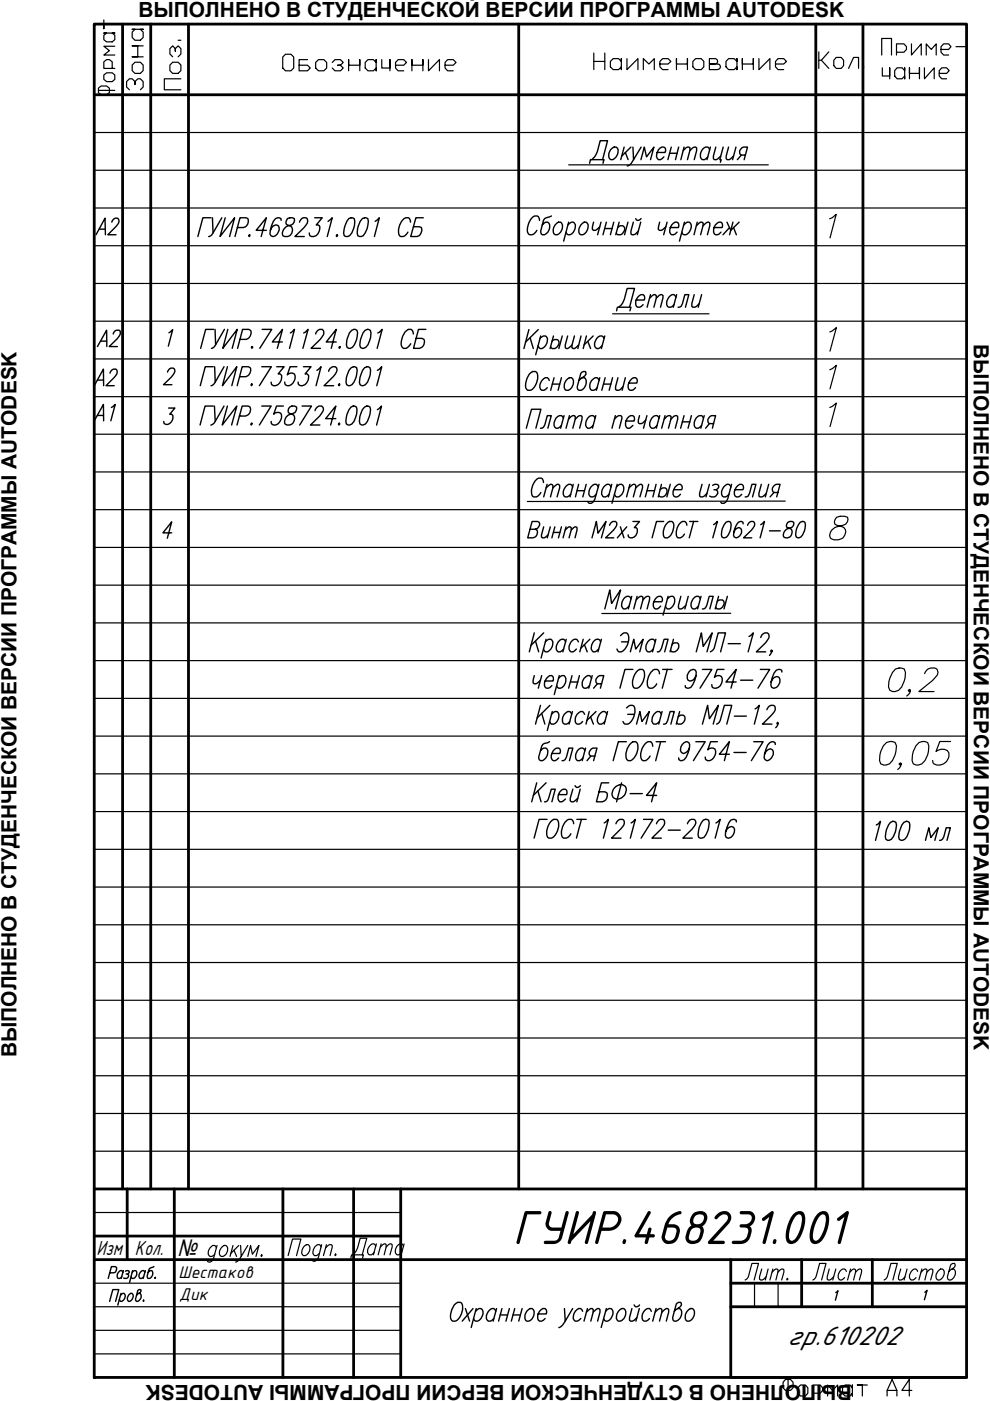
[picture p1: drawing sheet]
<svg xmlns="http://www.w3.org/2000/svg" width="210mm" height="297mm" viewBox="0 0 210 297" stroke-linecap="round" stroke-linejoin="round" font-family="sans-serif">
<!-- layer: 0 -->
<g fill="none" stroke="#000" stroke-width=".59">
<path d="M20 5.1h184.9v286.9h-184.9zM26 5.1v247M32 5.1v247M40 5.1v247M110 5.1v247M173 5.1v247M183 5.1v247M20 20.1h184.9M20 252.1h184.9M27 252.1v15M37 252.1v39.9M60 252.1v39.9"/>
<path d="M75 252.1v39.9M85 252.1v39.9M20 267.1h184.9M20 262.1h65M154.9 267.1v24.9h50M154.9 272.1h50M154.9 277.1h50M170 267.1v10M185 267.1v10"/>
</g>
<g fill="none" stroke="#000" stroke-width=".25">
<path d="M20 5.1v15M40 5.1h70M173 5.1h10M20 28.1h184.9M20 36.1h184.9M120.6 35h42.3M20 44.1h184.9M20 52.1h184.9M175.9 46.4l.5-.2 .9-.7-1.3 4.9M20 60.1h184.9M20 68.1h184.9M20 76.1h184.9"/>
<path d="M129.9 66.5h20.4M175.9 70.4l1.4-.9-1.3 5M175.9 78.4l1.4-.9-1.3 5M20 84.1h184.9M20 92.1h184.9M175.9 86.4l1.4-.9-1.3 5M20 100.1h184.9M20 108.1h184.9M20 116.1h184.9M166.5 106.2l-54.7 .1M177.4 109.7l-.5 .9 .1 .5 1.9 .7a1.62 1.62 0 0 1-1.2 2.7h-.9l-.6-.3a1.81 1.81 0 0 1 1.6-2.6l1-.2a1.29 1.29 0 0 0 .9-1.7l-.6-.2h-1zM20 124.1h184.9"/>
<path d="M20 132.1h184.9M154.9 130l-27.3 .1M20 140.1h184.9M20 148.1h184.9M20 156.1h184.9M20 164.1h184.9M20 172.1h184.9M20 180.1h184.9M20 188.1h184.9M20 196.1h184.9M20 204.1h184.9M20 212.1h184.9"/>
<path d="M20 220.1h184.9M20 228.1h184.9M20 236.1h184.9M20 257.1h65M20 244.1h184.9M20 262.1h65M20 267.1h65M20 277.1h65M20 272.1h65M160 272.1v5M165 272.1v5M20 282.1h65"/>
<path d="M20 287h65M20 292h184.9"/>
</g>
<g fill="none" stroke="#000" stroke-width=".3">
<path d="M125 34.6l.2-.7h2.9l-.3 .7M125.5 33.9a5.4 5.4 0 0 0 1.8-4.1h1.5l-1 4.1M129.5 31.7l.7-.5h.4a1.1 1.1 0 0 1 .3 1.5 1.48 1.48 0 0 1-1.4 1.2 1.39 1.39 0 0 1 0-2.2zM132.3 31.2l-.7 2.7M132.6 32.3l.6 1.6M133.8 31.2l-2 1.9M134.2 31.2l.1 2.7 1.6-2.7M134.3 33.9a1.64 1.64 0 0 1-1.3 1.3M135.9 33.9l.7-2.7 .5 2.1 1.5-2.1-.7 2.7M139.3 32.3h1.7a.71 .71 0 0 0 .1-.8 .71 .71 0 0 0-.8-.3 1.85 1.85 0 0 0-.9 2.4l.2 .3h.4l.8-.6M142 32.5h1.6M142.3 31.2l-.7 2.7"/>
<path d="M143.9 31.2l-.7 2.7M144.9 31.9l.9-.7 .5 .2-.5 2.5M145 31.2l-.6 2.7M146.3 31.9l.9-.7 .5 .2v.5l-.5 2M150.5 31.7l-.4-.5a1.6 1.6 0 0 0-1.4 1 1.6 1.6 0 0 0 .2 1.7h.5l.7-.6M150.6 31.2l-.7 2.7M151.8 31.2l-.5 1.9v.5l.2 .3h.4l.9-.8M153.3 31.2l-.7 2.7h.3l-.2 .5M154.5 31.2l-.5 1.9v.5l.2 .3h.4l.9-.8M156 31.2l-.7 2.7M157.2 32.9l-.9 1M158 32.9h-.8a.95 .95 0 0 1-.4-1 .95 .95 0 0 1 .8-.7h.9l-.7 2.7"/>
<path d="M44.7 46.2h-1.7l-1 4M45 46.2l.2 3.2M47 46.2l-1.8 3.2a1.14 1.14 0 0 1-1 .8M47.8 46.2l-1.1 4 3-4-1 4M50.3 48.2h1.3a1.37 1.37 0 0 0 .9-1.9l-.3-.1h-1.3l-1.1 4M52.7 50l.2-.2 .1 .2-.2 .2zM56.5 48.8h-2.2l2.2-2.6-1.1 4M59.6 46.7v-.4l-.4-.1-.8 .1a5.6 5.6 0 0 0-1.2 3.3l.2 .4 .4 .2a1.6 1.6 0 0 0 1.2-2.3 .94 .94 0 0 0-1.4 .3l-.3 .6M61 46.3a.88 .88 0 0 0-.1 1.4 1.26 1.26 0 0 1 1.1 1.5 1.26 1.26 0 0 1-1.6 1l-.4-.2a1.78 1.78 0 0 1 1.8-2.3 1.12 1.12 0 0 0 .6-1.4l-.4-.1zM63.5 47.1v-.2a1.03 1.03 0 0 1 1.6-.6 1.16 1.16 0 0 1-.2 1.4l-2.4 2.5h2M66.7 46.2h1.6l-1.2 1.5h.4l.2 .2a1.57 1.57 0 0 1-.3 1.7 1.57 1.57 0 0 1-1.7 .4l-.1-.6M69.6 46.9l.8-.7-1 4"/>
<path d="M71.3 50l.2-.2 .1 .2-.2 .2zM74 46.3l.5-.1 .6 .1a4.1 4.1 0 0 1-1 3.7l-.4 .2-.7-.2a4.5 4.5 0 0 1 1-3.7zM76.8 46.3l.5-.1 .7 .1a4.5 4.5 0 0 1-1 3.7l-.5 .2-.6-.2a4.1 4.1 0 0 1 .9-3.7zM79.5 46.9l.9-.7-1 4M87 47.1l-.2-.8-.2-.1a1.9 1.9 0 0 0-1.8 1.5 2.1 2.1 0 0 0 .2 2.5 1.41 1.41 0 0 0 1.5-1M89.7 46.2h-1.5l-1.1 4h1.3a1.44 1.44 0 0 0 .9-2l-.4-.1h-1.2M114.4 46.7l-.2-.7a1.26 1.26 0 0 0-1.8 .7 3 3 0 0 0-.3 2.9 1.17 1.17 0 0 0 1.7-.8M116.9 45.8l-1.4 .5-.3 .4-.6 2.3 .2 .6 .2 .2a1.6 1.6 0 0 0 1.4-1 1.6 1.6 0 0 0-.3-1.7h-.4l-.7 .6M118.1 47.3l.3-.2h.5a1.63 1.63 0 0 1-1.2 2.7 1.61 1.61 0 0 1 .4-2.5zM120.4 47.7l.8-.6h.4a1.13 1.13 0 0 1 .3 1.5 1.19 1.19 0 0 1-1.7 1l-.2-.4M120.6 47.1l-1.1 4M123.5 47.3l.4-.2h.4a1.13 1.13 0 0 1 .3 1.5 1.19 1.19 0 0 1-1.7 1 1.79 1.79 0 0 1 .6-2.3z"/>
<path d="M125.9 47.1l-.3 1v.5l.2 .2h.4l1-.7M127.4 47.1l-.7 2.7M128.2 48.5h1.6M128.6 47.1l-.8 2.7M130.1 47.1l-.7 2.7M131 48.2a.83 .83 0 0 1 1.4 0 1.18 1.18 0 0 1-.4 1.2 1.18 1.18 0 0 1-1.2 .2l-.1-.2M131.3 47.1l-.7 2.7M133.1 47.1l-.7 2.7M134.3 47.1l-.5 1.9v.6l.2 .2h.4l.9-.8M134.8 46.3l.1 .3a.67 .67 0 0 0 1-.3M135.8 47.1l-.7 2.7M139.9 47.1l-.3 1.5 .2 .2h.5l.9-.7"/>
<path d="M141.4 47.1l-.7 2.7M142.1 48.2h1.7a.71 .71 0 0 0 0-.9 .71 .71 0 0 0-1 0 1.85 1.85 0 0 0-.6 2.3l.2 .2h.4l.8-.6M145 47.7l.7-.6h.4a1.64 1.64 0 0 1-.7 2.7h-.4l-.4-.6M145.1 47.1l-1 4M147.7 47.9l.8-.8h.3l.3 .2-.6 2.5M147.8 47.1l-.6 2.7M149.1 47.9l.9-.8h.3l.2 .2v.6l-.5 1.9M151.4 48.2h1.7a.89 .89 0 0 0-.2-1.1 1.6 1.6 0 0 0-1.5 1 1.6 1.6 0 0 0 .3 1.7h.4l.8-.6M154.1 47.1l.8 1.7 1.8-1.7M154.7 48.2l-1.4 1.6M155.4 47.1l-.7 2.7M155.5 48.2l.6 1.6"/>
<path d="M35.5 78.9l.1-.2a.82 .82 0 0 1 .6-.6 .82 .82 0 0 1 .8 .3 1.78 1.78 0 0 1-.6 1.5l-1.7 1.7h1.7M35.8 70.6l.8-.7-.9 3.5M45.3 69.8h-1.7l-1.1 4.1M45.6 69.8l.1 3.3M47.6 69.8l-2.1 3.7-.7 .4M48.3 69.8l-1.1 4.1 3.1-4.1-1.1 4.1M50.9 72h1.3a1.44 1.44 0 0 0 .9-2l-.4-.2h-1.3l-1 4.1M53.3 73.6l.2-.1 .1 .1-.2 .3zM55.6 69.8h2l-2.5 4.1M59.9 72.5h-2.2l2.2-2.7-1.1 4.1M61.6 70.6l.8-.8-1 4.1M64.4 70.6l.9-.8-1.1 4.1"/>
<path d="M66.9 70.8l.1-.2a1.05 1.05 0 0 1 1.5-.6 1.11 1.11 0 0 1-.2 1.4l-2.3 2.5h1.9M71.3 72.5h-2.1l2.1-2.7-1.1 4.1M71.8 73.6l.3-.1v.1l-.1 .3zM74.5 70l.5-.2 .7 .2a4.4 4.4 0 0 1-1 3.6l-.4 .3-.7-.3a4 4 0 0 1 .9-3.6zM77.4 70l.5-.2 .6 .2a4 4 0 0 1-.9 3.6l-.5 .3-.7-.3a4.4 4.4 0 0 1 1-3.6zM80.1 70.6l.9-.8-1 4.1M87.6 70.8l-.1-.6-.3-.4a1.9 1.9 0 0 0-1.9 1.6 2.1 2.1 0 0 0 .2 2.5 1.52 1.52 0 0 0 1.6-1M90.3 69.8h-1.6l-1 4.1h1.2a1.37 1.37 0 0 0 1-1.9l-.4-.3h-1.3M112.1 69.9l-1 4M112.4 71.6l.7 2.3M114.1 69.9l-2.7 2.6M114.5 71.8l.7-.6h.5a1.1 1.1 0 0 1 .3 1.6 1.48 1.48 0 0 1-1.5 1.1l-.4-.6"/>
<path d="M114.6 71.2l-1 4M117.1 72.4a.83 .83 0 0 1 1.4 0 1.29 1.29 0 0 1-1.4 1.5l-.3-.4M117.3 71.2l-.7 2.7M119.2 71.2l-.7 2.7M120.4 71.2l-.6 1.9v.6l.3 .2h.3l.9-.8M121.8 71.2l-.6 2.5 .3 .2h.3l.9-.8M123.2 71.2l-.7 2.7M124.3 71.2l-.6 2.7M124.6 72.4l.6 1.5M125.8 71.2l-2 1.9M128.1 71.8l-.5-.6a1.71 1.71 0 0 0-1.3 2.5l.2 .2h.4l.7-.6M128.2 71.2l-.7 2.7"/>
<path d="M35.7 86.5h1.4l-1.1 1.3 .6 .2a1.36 1.36 0 0 1-.3 1.5 1.36 1.36 0 0 1-1.5 .3l-.1-.4M36.4 113h-1.9l1.9-2.4-.9 3.5M115.2 102.3l-.2-.8a1.26 1.26 0 0 0-1.8 .8 2.42 2.42 0 0 0-.1 3.1 1.42 1.42 0 0 0 1.6-1M115.8 103.4l.9-.7 .5 .2v.5l-.5 2M116 102.7l-.7 2.7M117.2 103.4l.9-.7h.3l.3 .2v.5l-.6 2M121.4 103.3l-.4-.6a1.78 1.78 0 0 0-1.4 2.5l.7 .2 .7-.6M121.5 102.7l-.6 2.7M122.3 104h1.6M122.7 102.7l-.7 2.7M124.3 102.7l-.7 2.7M126.8 103.3l-.4-.6a1.71 1.71 0 0 0-1.3 2.5l.2 .2h.4l.7-.6"/>
<path d="M127 102.7l-.8 3a1.15 1.15 0 0 1-1.3 1l-.2-.2M129.5 103.3l-.4-.6a1.73 1.73 0 0 0-1.3 2.5l.2 .2h.4l.8-.6M129.7 102.7l-.7 2.7M130.7 103.3l.7-.6h.4a1.6 1.6 0 0 1 .3 1.7 1.6 1.6 0 0 1-1.4 1l-.4-.6M130.9 102.7l-1.1 4M133.3 103.4l1-.7h.3l.2 .2v.5l-.5 2M133.6 102.7l-.8 2.7M134.8 103.4l.9-.7 .5 .2v.5l-.5 2M137.2 104h1.6M137.5 102.7l-.7 2.7M139.1 102.7l-.7 2.7M140 103.8a.8 .8 0 0 1 1.1-.3 .8 .8 0 0 1 .3 1.1 .95 .95 0 0 1-.8 .7 .95 .95 0 0 1-.9-.3"/>
<path d="M140.3 102.7l-.7 2.7M142.1 102.7l-.7 2.7M142.8 103.8h1.7a.71 .71 0 0 0 .1-.8 .71 .71 0 0 0-.8-.3 1.95 1.95 0 0 0-.9 2.5l.7 .2 .7-.6M148.8 102.7l-.5 1.9v.6l.2 .2h.5l.9-.8M150.4 102.7l-.7 2.7M151.1 102.9l.5-.2h.4l.4 .2a.76 .76 0 0 1-1 .9M151.8 103.8l.3 .4a1.05 1.05 0 0 1-.5 1.1 1.05 1.05 0 0 1-1.1-.1M155 103.3a.71 .71 0 0 0-1.2-.4 1.58 1.58 0 0 0-.4 2.5h.4l.8-.6M155.1 102.7l-.8 3a1.16 1.16 0 0 1-1.3 1l-.2-.2M155.8 103.8h1.7a.71 .71 0 0 0 .1-.8 .71 .71 0 0 0-.8-.3 1.95 1.95 0 0 0-.9 2.5l.6 .2 .8-.6M158 105.4l.6-.2 .8-2.5h.9l-.7 2.7M161.4 102.7l-.5 1.9v.6l.2 .2h.4l1-.8"/>
<path d="M163 102.7l-.7 2.7M164.1 104.4l-.8 1M164.9 104.4h-.8a1 1 0 0 1-.3-1 1 1 0 0 1 .7-.7h.9l-.7 2.7M113.3 134.2l-1.1 4M113.5 135.9l.7 2.3M115.3 134.2l-2.7 2.6M115.6 136.1l.8-.6h.4a1.1 1.1 0 0 1 .3 1.6 1.48 1.48 0 0 1-1.4 1.1l-.5-.6M115.8 135.5l-1.1 4M119.9 136.1l-.4-.6a1.76 1.76 0 0 0-1.4 2.5l.3 .2h.4l.7-.6M120.1 135.5l-.8 2.7M122.6 136.1l-.4-.6a1.69 1.69 0 0 0-1.4 2.5l.3 .2h.4l.7-.6M123.7 135.5l-.8 2.7"/>
<path d="M123.9 136.7l.6 1.5M125.1 135.5l-2 1.9M127.3 136.1l-.4-.6a1.71 1.71 0 0 0-1.3 2.5l.2 .2h.4l.7-.6M127.5 135.5l-.7 2.7M128.2 129.1l1.1-4 .4 2.9 1.9-2.9-1.1 4M131.6 134.8a.97 .97 0 0 1 1.5-.4 3.2 3.2 0 0 1-1.3 3.8h-.6l-.4-.6M131.8 136.1h1.4M133.6 138.2l.8-2.7 .4 2.1 1.6-2.1-.8 2.7M133.8 127l-.5-.6a1.71 1.71 0 0 0-1.3 2.5l.2 .2h.4l.8-.6M133.9 126.4l-.7 2.7M134.9 127.2l.9-.8 .5 .2v.6l-.5 1.9M135.1 126.4l-.7 2.7"/>
<path d="M136.3 127.2l.9-.8 .6 .2-.6 2.5M138.6 127.6h1.7a.71 .71 0 0 0 .1-.8 .71 .71 0 0 0-.7-.4 1.92 1.92 0 0 0-1 2.5l.2 .2h.5l.7-.6M138.9 136.1l-.4-.6a1.6 1.6 0 0 0-1.4 1 1.6 1.6 0 0 0 .3 1.7h.4l.7-.6M139.1 135.5l-.8 2.7M139.4 138.2l.6-.2 .8-2.5h.8l-.7 2.7M141.5 127l.7-.6h.5a1.63 1.63 0 0 1-1.2 2.7l-.4-.6M141.6 126.4l-1 4M142.5 136.7a.76 .76 0 0 1 .9-.4 .76 .76 0 0 1 .5 .8 1.12 1.12 0 0 1-1.7 .9v-.2M142.8 135.5l-.7 2.7M144.4 126.4l-.6 1.9v.6l.3 .2h.4l.9-.8M145.9 126.4l-.7 2.7M147.6 138.2l1.1-4 .4 2.9 1.9-2.9-1.1 4"/>
<path d="M148.5 127l-.4-.6a1.76 1.76 0 0 0-1.4 2.5l.2 .2h.5l.7-.6M148.6 126.4l-.7 2.7M148.9 129.1l.7-.2 .3-.6 .5-1.9h.8l-.7 2.7M150.6 138.2l.8-.8 .9-3.2h1.5l-1 4M152.1 127.6a.79 .79 0 0 1 .9-.4 .79 .79 0 0 1 .5 .8 1.34 1.34 0 0 1-1.4 1.1l-.3-.4M152.4 126.4l-.8 2.7M154.2 126.4l-.7 2.7M154.4 136.5h2.6M158.8 134.9l.9-.7-1.1 4M161.3 135.2a1.09 1.09 0 0 1 1.6-.8 1.11 1.11 0 0 1-.2 1.3l-2.3 2.5h1.9M163.7 138l-.2 .2-.1-.2 .2-.2a1.05 1.05 0 0 1-.4 1.2M113.3 143.2l-.3 1v.6l.2 .2h.5l.9-.8"/>
<path d="M114.6 149.5l-1.1 4M114.9 143.2l-.8 2.7M114.9 151.2l.6 2.3M115.6 144.4h1.7a.73 .73 0 0 0 0-.8 .73 .73 0 0 0-.7-.4 1.95 1.95 0 0 0-1 2.5l.7 .2 .7-.5M116.6 149.5l-2.7 2.7M116.9 151.5l.7-.6h.5a1.63 1.63 0 0 1-1.1 2.6l-.5-.5M117.1 150.9l-1.1 4M118.4 143.8l.7-.6h.5a1.63 1.63 0 0 1-1.2 2.7l-.4-.5M118.6 143.2l-1.1 4.1M120.9 144.6h1.6M121.2 151.5l-.4-.6a1.6 1.6 0 0 0-1.4 .9 1.6 1.6 0 0 0 .3 1.7h.4l.7-.5M121.3 143.2l-.7 2.7"/>
<path d="M121.4 150.9l-.8 2.6M122.9 143.2l-.8 2.7M124 151.5l-.5-.6a1.6 1.6 0 0 0-1.4 .9 1.6 1.6 0 0 0 .3 1.7h.4l.7-.5M124.9 150.9l-.7 2.6M125.2 152l.6 1.5M125.4 143.8l-.4-.6a1.6 1.6 0 0 0-1.4 1 1.6 1.6 0 0 0 .3 1.7h.4l.7-.5M125.6 143.2l-.8 2.7M126.4 150.9l-2 1.9M126.7 145l-.8 .9M127.6 145h-.9a1 1 0 0 1-.3-1 1 1 0 0 1 .7-.8h.9l-.7 2.7M128.7 151.5l-.5-.6a1.73 1.73 0 0 0-1.3 2.5l.2 .1h.4l.7-.5M128.8 150.9l-.7 2.6"/>
<path d="M132.8 150.1a1.09 1.09 0 0 1 1.6-.4 3.2 3.2 0 0 1-1.3 3.8h-.6l-.4-.5M133.1 151.5h1.4M134.2 141.9h-1.7l-1.1 4M135 153.5l.7-2.6 .4 2.1 1.6-2.1-.8 2.6M135.3 142.1l.3-.2h.6a2.42 2.42 0 0 1-.1 3.1 1.26 1.26 0 0 1-1.8 .7 3.2 3.2 0 0 1 1-3.6zM139.8 142.9l-.1-.6-.3-.4a1.42 1.42 0 0 0-1.6 1 2.32 2.32 0 0 0-.1 3 1.41 1.41 0 0 0 1.5-.9M140.2 151.5l-.4-.6a1.73 1.73 0 0 0-1.4 2.5l.2 .1h.5l.7-.5M140.4 150.9l-.7 2.6M140.5 141.9h2M140.7 153.5l.6-.1 .8-2.5h.9l-.8 2.6M141.5 141.9l-1.1 4M143.8 152a.8 .8 0 0 1 1.1-.4 .8 .8 0 0 1 .3 1.2 .95 .95 0 0 1-.8 .7 .95 .95 0 0 1-.9-.4"/>
<path d="M144.1 150.9l-.7 2.6M147.6 143.2a1.19 1.19 0 0 1-1.7 1 1.57 1.57 0 0 1 1.2-2.3l.3 .2a3.8 3.8 0 0 1-.9 3.6l-.8 .2-.4-.2v-.3M148.9 141.9h2l-2.5 4M148.9 153.5l1.1-4 .4 2.9 1.9-2.9-1.1 4M151.9 153.5l.4-.1 .4-.6 .9-3.3h1.6l-1.1 4M153.5 141.9h-1.4l-.6 1.7a.95 .95 0 0 1 1.6 .2 1.58 1.58 0 0 1-.4 1.6 1.58 1.58 0 0 1-1.7 .3l-.1-.6M155.7 151.8h2.5M156.1 144.6h-2.2l2.2-2.7-1.1 4M157 144.2h2.6M160.1 150.3l.9-.8-1.1 4M161.2 141.9h2l-2.5 4M162.6 150.5v-.2a.95 .95 0 0 1 .8-.7 .95 .95 0 0 1 .9 .3 1.64 1.64 0 0 1-.7 1.7l-1.9 1.9h2"/>
<path d="M165 153.4l-.2 .1-.1-.1 .2-.3a1 1 0 0 1-.4 1.2M165.8 142.5l-.1-.4-.3-.2-.8 .2a5.2 5.2 0 0 0-1.2 3.3l.2 .3a1.23 1.23 0 0 0 1.8-1.1l-.2-1a.94 .94 0 0 0-1.4 .4l-.3 .6M23.2 275.9l.7-2.5h1.3l-.7 2.5M23.3 269.9h.8a.76 .76 0 0 0 .6-.6 .76 .76 0 0 0-.3-.8h-.8l-.7 2.5M25.6 274.6l.4-.4h.3a1.05 1.05 0 0 1-.7 1.7l-.3-.4M25.7 274.2l-.7 2.5M26.1 269.8l-.3-.4a.99 .99 0 0 0-.9 .6 .99 .99 0 0 0 .2 1h.5l.2-.3M26.2 269.4l-.5 1.6M26.6 269.5l.3-.1 .5 .1-.1 .5-.5 .1M27.1 270.1l.1 .1a.52 .52 0 0 1-.4 .8h-.6M27.3 274.6l.4-.4h.3a1.05 1.05 0 0 1-.7 1.7 .87 .87 0 0 1 0-1.3zM28 269.8l.5-.4h.2a.93 .93 0 0 1 .2 1.1 .93 .93 0 0 1-1 .5l-.1-.3"/>
<path d="M28.1 269.4l-.6 2.5M29.4 274.2h.3a1.02 1.02 0 0 1 .2 1.1 1.02 1.02 0 0 1-.9 .6l-.3-.5 .5-1.8 .3-.2 .4 .1a.78 .78 0 0 1-.7 .8l-.2 .3M30.4 275.7v.2zM30.7 269.8l-.3-.4a1.03 1.03 0 0 0-.7 1.6h.5l.2-.3M30.8 269.4l-.4 1.6M32.6 268.5l-.6 .3-.4 .3-.4 1.5 .1 .4a.93 .93 0 0 0 1-.5 .93 .93 0 0 0-.2-1.1h-.2l-.5 .4M32.8 271l.1-.2 .1 .2zM96.3 276.7a1.09 1.09 0 0 1 1.6-.4 3.2 3.2 0 0 1-1.3 3.8h-.6a1.3 1.3 0 0 1-.5-1.5l.3-.9zM98.7 277.4l.9 2.7M100.3 277.4l-2.3 2.7M100.8 278l.8-.6h.4a1.64 1.64 0 0 1-.7 2.7h-.5l-.4-.5M101 277.4l-1.1 4.1"/>
<path d="M105.1 278l-.4-.6a1.73 1.73 0 0 0-1.4 2.5l.2 .2h.5l.7-.5M105.3 277.4l-.7 2.7M106 278.8h1.6M106.4 277.4l-.7 2.7M108 277.4l-.7 2.7M108.8 278.8h1.5M109.1 277.4l-.7 2.7M110.7 277.4l-.7 2.7M111.7 278l.7-.6h.4a1.6 1.6 0 0 1 .3 1.7 1.6 1.6 0 0 1-1.4 1 1.38 1.38 0 0 1 0-2.1zM114.1 278.6h1.7a.89 .89 0 0 0-.2-1.2 1.6 1.6 0 0 0-1.4 1 1.6 1.6 0 0 0 .2 1.7h.5l.7-.5M119.7 277.4l.1 2.7 1.6-2.7M123.5 278l-.4-.6a1.71 1.71 0 0 0-1.3 2.5l.2 .2h.4l.7-.5"/>
<path d="M124.3 278.2l1-.8h.3l.2 .3v.5l-.5 1.9M124.5 277.4l-.7 2.7M125.8 278.2l.9-.8 .5 .3v.5l-.5 1.9M128.4 278l.7-.6h.4a1.64 1.64 0 0 1-.7 2.7h-.4l-.4-.5M128.6 277.4l-1.1 4.1M131.1 278l.7-.6h.4a1.6 1.6 0 0 1 .3 1.7 1.6 1.6 0 0 1-1.4 1 1.1 1.1 0 0 1-.3-1.5zM134 277.4l-.5 1.9v.6l.2 .2h.4l.9-.8M134.5 276.7l.3 .4h.3l.5-.4M135.6 277.4l-.8 2.7M138.1 278l-.4-.6a1.6 1.6 0 0 0-1.4 1 1.6 1.6 0 0 0 .3 1.7h.4l.7-.5M138.9 278.2l.9-.8h.3l.2 .3v.5l-.5 1.9M139.1 277.4l-.7 2.7"/>
<path d="M140.3 278.2l1-.8h.3l.2 .3v.5l-.5 1.9M143.7 277.4h.4a1.6 1.6 0 0 1 .3 1.7 1.6 1.6 0 0 1-1.4 1l-.3-.2-.1-.6 .8-2.8 .5-.4h.4l.1 .2a1.34 1.34 0 0 1-1.1 1.4l-.3 .3M145.7 278l.7-.6h.4a1.6 1.6 0 0 1 .3 1.7 1.6 1.6 0 0 1-1.4 1 1.38 1.38 0 0 1 0-2.1zM177.2 274.1l.5-.4-.6 2M196.1 274l.5-.4-.6 2M119.8 280.1a2.06 2.06 0 0 1-1.3 1.4"/>
</g>
<!-- layer: Title -->
<g fill="none" stroke="#000" stroke-width=".25">
<path d="M45.9 264.6l-.4-.5a1.4 1.4 0 0 0-1.2 .8 1.4 1.4 0 0 0 .2 1.5h.4l.7-.5M46 264.1l-.7 2.6a1 1 0 0 1-1.1 .9l-.2-.2M46.9 264.6l.6-.5h.4a1.39 1.39 0 0 1 .2 1.4 1.39 1.39 0 0 1-1.2 .9 1.11 1.11 0 0 1 0-1.8zM49.4 264.1l-.6 2.3M49.6 265.1l.6 1.3M50.6 264.1l-1.7 1.7M51 264.1l.1 2.3 1.4-2.3M51.1 266.4a1.61 1.61 0 0 1-1.1 1.2M52.5 266.4l.6-2.3 .4 1.8 1.4-1.8-.6 2.3M55.3 266.2l.2-.1 .1 .1-.2 .2zM61.1 266.2l.9-3.5h1.8l-.9 3.5M64.3 264.4l.7-.5h.4a1.42 1.42 0 0 1 .2 1.5 1.42 1.42 0 0 1-1.3 .8 .93 .93 0 0 1-.2-1.3z"/>
<path d="M68.1 264.4l-.4-.5a1.5 1.5 0 0 0-1.2 2.2l.6 .1 .6-.5M68.2 263.9l-.7 2.7a1.07 1.07 0 0 1-1.1 .8l-.2-.2M69 264.6l.8-.7 .6 .2-.4 2.1M69.2 263.9l-.6 2.3"/>
</g>
<text font-size="10.9" x="108.7" y="263.8">ГУИР.468231.001</text>
<g font-size="10.1">
<text x="187.3" y="148.9">0,2</text>
<text x="185.2" y="164.4">0,05</text>
</g>
<text font-size="8.4" x="129.5" y="67">Детали</text>
<g font-size="7.9">
<text x="110.4" y="92.1">Плата печатная</text>
<text x="112.9" y="162.6">белая ГОСТ 9754-76</text>
<text x="184.5" y="179.6">100 мл</text>
<text x="73" y="268.1">Дата</text>
</g>
<g font-size="7.5">
<text x="41.3" y="82.9">ГУИР.735312.001</text>
<text x="110.1" y="84">Основание</text>
<text x="41.3" y="91.4">ГУИР.758724.001</text>
<text x="111.5" y="171.1">Клей БФ-4</text>
<text x="112.2" y="178.9">ГОСТ 12172-2016</text>
</g>
<g font-size="7.1">
<text x="58.6" y="16.2">Обозначение</text>
<text x="124.5" y="15.9">Наименование</text>
<text x="172.5" y="15.9">Кол.</text>
<text x="185.6" y="13.1">Приме-</text>
<text x="25.4" y="21.2" transform="rotate(-90 25.4 21.2)">Формат</text>
<text x="31.4" y="20.1" transform="rotate(-90 31.4 20.1)">Зона</text>
<text x="39.2" y="20.1" transform="rotate(-90 39.2 20.1)">Поз.</text>
<text x="19" y="51.2">А2</text>
<text x="19.4" y="74.8">А2</text>
<text x="18.7" y="82.9">А2</text>
<text x="110.8" y="115.4">Винт М2x3 ГОСТ 10621-80</text>
<text x="156.6" y="272.7">Лит.</text>
<text x="171.1" y="272.7">Лист</text>
<text x="186.3" y="272.7">Листов</text>
</g>
<g font-size="6.6">
<text x="18.7" y="90.3">А1</text>
<text x="164.7" y="297">Формат А4</text>
</g>
<text font-size="6.2" x="166.9" y="285.3">гр.610202</text>
<text font-size="5.7" x="185.9" y="18">чание</text>
<text font-size="5.1" x="37.6" y="266.4">№</text>
<g font-size="4.8">
<text x="20.4" y="266.1">Изм</text>
<text x="28.6" y="266.1">Кол.</text>
</g>
<g font-size="4.4">
<text x="29.3" y="3.6">ВЫПОЛНЕНО В СТУДЕНЧЕСКОЙ ВЕРСИИ ПРОГРАММЫ AUTODESK</text>
<text x="206.5" y="73" transform="rotate(90 206.5 73)">ВЫПОЛНЕНО В СТУДЕНЧЕСКОЙ ВЕРСИИ ПРОГРАММЫ AUTODESK</text>
<text x="3.5" y="224.2" transform="rotate(-90 3.5 224.2)">ВЫПОЛНЕНО В СТУДЕНЧЕСКОЙ ВЕРСИИ ПРОГРАММЫ AUTODESK</text>
<text x="180.6" y="293.6" transform="rotate(-180 180.6 293.6)">ВЫПОЛНЕНО В СТУДЕНЧЕСКОЙ ВЕРСИИ ПРОГРАММЫ AUTODESK</text>
</g>
<g font-size="3.9">
<text x="37.8" y="270.9">Шестаков</text>
<text x="38" y="275.6">Дик</text>
</g>
</svg>
